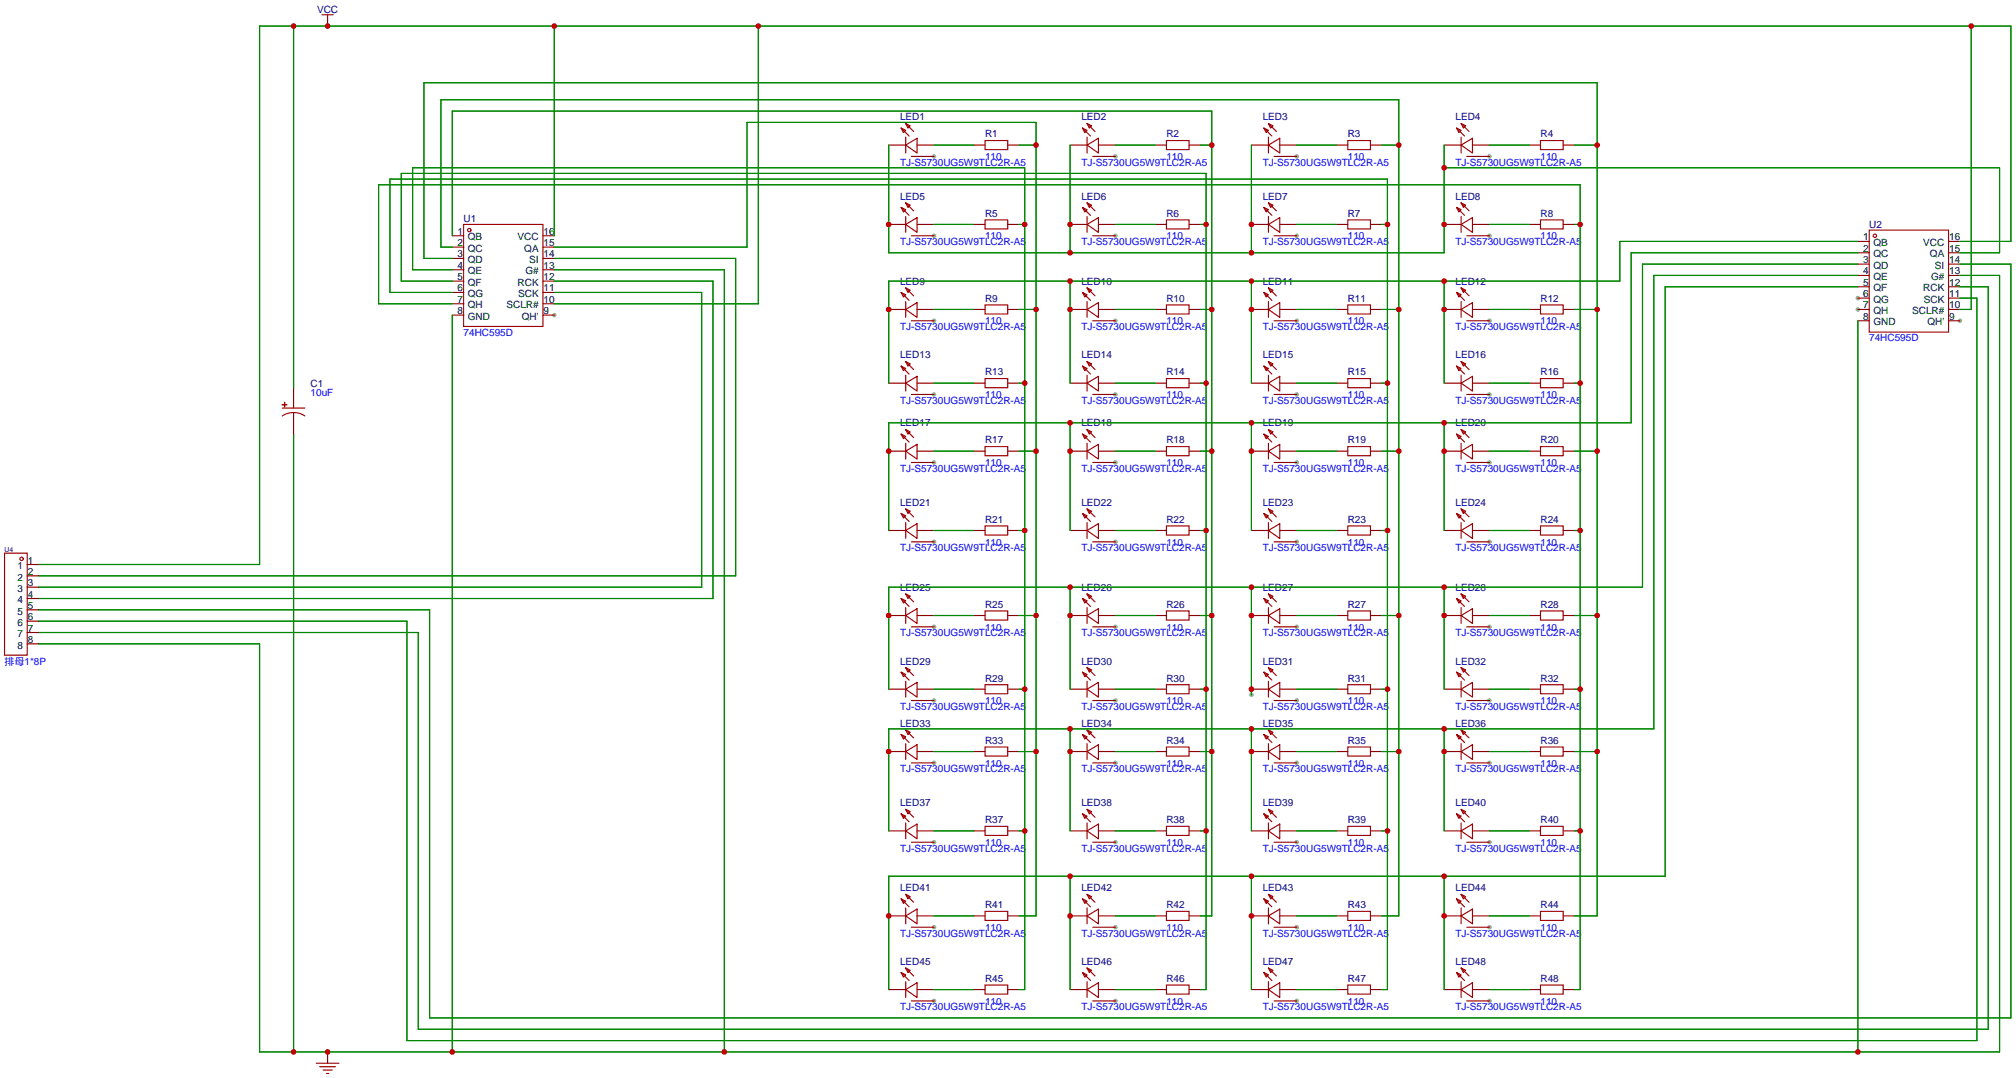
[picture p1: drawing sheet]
<svg xmlns="http://www.w3.org/2000/svg" width="452mm" height="242mm" viewBox="0 0 452 242" stroke-linecap="round" stroke-linejoin="round" font-family="sans-serif">
<g fill="#999">
<circle cx="209.3" cy="35.1" r=".51"/>
<circle cx="249.9" cy="35.1" r=".51"/>
<circle cx="290.6" cy="35.1" r=".51"/>
<circle cx="333.8" cy="35.1" r=".51"/>
<circle cx="209.3" cy="52.8" r=".51"/>
<circle cx="249.9" cy="52.8" r=".51"/>
<circle cx="290.6" cy="52.8" r=".51"/>
<circle cx="333.8" cy="52.8" r=".51"/>
<circle cx="209.3" cy="71.9" r=".51"/>
<circle cx="249.9" cy="71.9" r=".51"/>
<circle cx="290.6" cy="71.9" r=".51"/>
<circle cx="333.8" cy="71.9" r=".51"/>
<circle cx="209.3" cy="88.4" r=".51"/>
<circle cx="249.9" cy="88.4" r=".51"/>
<circle cx="290.6" cy="88.4" r=".51"/>
<circle cx="333.8" cy="88.4" r=".51"/>
<circle cx="209.3" cy="103.6" r=".51"/>
<circle cx="249.9" cy="103.6" r=".51"/>
<circle cx="290.6" cy="103.6" r=".51"/>
<circle cx="333.8" cy="103.6" r=".51"/>
<circle cx="209.3" cy="121.4" r=".51"/>
<circle cx="249.9" cy="121.4" r=".51"/>
<circle cx="290.6" cy="121.4" r=".51"/>
<circle cx="333.8" cy="121.4" r=".51"/>
<circle cx="209.3" cy="140.5" r=".51"/>
<circle cx="249.9" cy="140.5" r=".51"/>
<circle cx="290.6" cy="140.5" r=".51"/>
<circle cx="333.8" cy="140.5" r=".51"/>
<circle cx="209.3" cy="157" r=".51"/>
<circle cx="249.9" cy="157" r=".51"/>
<circle cx="290.6" cy="157" r=".51"/>
<circle cx="333.8" cy="157" r=".51"/>
<circle cx="209.3" cy="170.9" r=".51"/>
<circle cx="249.9" cy="170.9" r=".51"/>
<circle cx="290.6" cy="170.9" r=".51"/>
<circle cx="333.8" cy="170.9" r=".51"/>
<circle cx="209.3" cy="188.7" r=".51"/>
<circle cx="249.9" cy="188.7" r=".51"/>
<circle cx="290.6" cy="188.7" r=".51"/>
<circle cx="333.8" cy="188.7" r=".51"/>
<circle cx="209.3" cy="207.8" r=".51"/>
<circle cx="249.9" cy="207.8" r=".51"/>
<circle cx="290.6" cy="207.8" r=".51"/>
<circle cx="333.8" cy="207.8" r=".51"/>
<circle cx="209.3" cy="224.3" r=".51"/>
<circle cx="249.9" cy="224.3" r=".51"/>
<circle cx="290.6" cy="224.3" r=".51"/>
<circle cx="333.8" cy="224.3" r=".51"/>
<circle cx="124.2" cy="70.6" r=".51"/>
<circle cx="416.3" cy="66.8" r=".51"/>
<circle cx="416.3" cy="69.3" r=".51"/>
<circle cx="439.2" cy="71.9" r=".51"/>
<circle cx="280.4" cy="155.7" r=".51"/>
</g>
<g fill="none" stroke="#a10000" stroke-width=".25">
<path d="M72.1 3.3h2.6M73.4 3.3v1.3M201.9 28.7l1 .5-.5 .5zM201.9 28.7l1.8 1.8M202.9 32.5l2.6-1.5v3.3zM202.9 27.7l1.1 .5-.5 .5zM202.9 30.7v3.6M202.9 27.7l1.8 1.8M220.7 31.5h5.1v2h-5.1zM242.6 28.7l1 .5-.5 .5zM242.6 28.7l1.7 1.8M243.6 32.5l2.5-1.5v3.3z"/>
<path d="M243.6 27.7l1 .5-.5 .5zM243.6 30.7v3.6M243.6 27.7l1.8 1.8M261.4 31.5h5v2h-5zM283.2 28.7l1 .5-.5 .5zM283.2 28.7l1.8 1.8M284.2 32.5l2.6-1.5v3.3zM284.2 27.7l1 .5-.5 .5zM284.2 30.7v3.6M284.2 27.7l1.8 1.8M302 31.5h5.1v2h-5.1zM326.4 28.7l1 .5-.5 .5z"/>
<path d="M326.4 28.7l1.8 1.8M327.4 32.5l2.5-1.5v3.3zM327.4 27.7l1 .5-.5 .5zM327.4 30.7v3.6M327.4 27.7l1.8 1.8M345.2 31.5h5.1v2h-5.1zM103.9 50.3h17.8v22.9h-17.8zM201.9 46.5l1 .5-.5 .5zM201.9 46.5l1.8 1.8M202.9 50.3l2.6-1.5v3.3zM202.9 45.5l1.1 .5-.5 .5zM202.9 48.5v3.6"/>
<path d="M202.9 45.5l1.8 1.7M220.7 49.3h5.1v2h-5.1zM242.6 46.5l1 .5-.5 .5zM242.6 46.5l1.7 1.8M243.6 50.3l2.5-1.5v3.3zM243.6 45.5l1 .5-.5 .5zM243.6 48.5v3.6M243.6 45.5l1.8 1.7M261.4 49.3h5v2h-5zM283.2 46.5l1 .5-.5 .5zM283.2 46.5l1.8 1.8M284.2 50.3l2.6-1.5v3.3z"/>
<path d="M284.2 45.5l1 .5-.5 .5zM284.2 48.5v3.6M284.2 45.5l1.8 1.7M302 49.3h5.1v2h-5.1zM326.4 46.5l1 .5-.5 .5zM326.4 46.5l1.8 1.8M327.4 50.3l2.5-1.5v3.3zM327.4 45.5l1 .5-.5 .5zM327.4 48.5v3.6M327.4 45.5l1.8 1.7M345.2 49.3h5.1v2h-5.1zM418.8 51.6h17.8v22.8h-17.8z"/>
<path d="M201.9 65.5l1 .5-.5 .5zM201.9 65.5l1.8 1.8M202.9 69.3l2.6-1.5v3.3zM202.9 64.5l1.1 .5-.5 .5zM202.9 67.6v3.5M202.9 64.5l1.8 1.8M220.7 68.3h5.1v2.1h-5.1zM242.6 65.5l1 .5-.5 .5zM242.6 65.5l1.7 1.8M243.6 69.3l2.5-1.5v3.3zM243.6 64.5l1 .5-.5 .5zM243.6 67.6v3.5"/>
<path d="M243.6 64.5l1.8 1.8M261.4 68.3h5v2.1h-5zM283.2 65.5l1 .5-.5 .5zM283.2 65.5l1.8 1.8M284.2 69.3l2.6-1.5v3.3zM284.2 64.5l1 .5-.5 .5zM284.2 67.6v3.5M284.2 64.5l1.8 1.8M302 68.3h5.1v2.1h-5.1zM326.4 65.5l1 .5-.5 .5zM326.4 65.5l1.8 1.8M327.4 69.3l2.5-1.5v3.3z"/>
<path d="M327.4 64.5l1 .5-.5 .5zM327.4 67.6v3.5M327.4 64.5l1.8 1.8M345.2 68.3h5.1v2.1h-5.1zM63.2 90.7h1.1zM63.2 93.2a4.6 4.6 0 0 1 5.1 0M63.2 91.4h5.1M63.8 90.2v1zM201.9 82l1 .5-.5 .6zM201.9 97.3l1 .5-.5 .5zM201.9 82l1.8 1.8M201.9 97.3l1.8 1.8"/>
<path d="M202.9 85.9l2.6-1.6v3.3zM202.9 81l1.1 .5-.5 .5zM202.9 96.3l1.1 .5-.5 .5zM202.9 84.1v3.5M202.9 99.3v3.6M202.9 81l1.8 1.8M202.9 96.3l1.8 1.7M220.7 84.8h5.1v2.1h-5.1zM242.6 82l1 .5-.5 .6zM242.6 97.3l1 .5-.5 .5zM242.6 82l1.7 1.8M242.6 97.3l1.7 1.8"/>
<path d="M243.6 85.9l2.5-1.6v3.3zM243.6 81l1 .5-.5 .5zM243.6 96.3l1 .5-.5 .5zM243.6 84.1v3.5M243.6 99.3v3.6M243.6 81l1.8 1.8M243.6 96.3l1.8 1.7M261.4 84.8h5v2.1h-5zM283.2 82l1 .5-.5 .6zM283.2 97.3l1 .5-.5 .5zM283.2 82l1.8 1.8M283.2 97.3l1.8 1.8"/>
<path d="M284.2 85.9l2.6-1.6v3.3zM284.2 81l1 .5-.5 .5zM284.2 96.3l1 .5-.5 .5zM284.2 84.1v3.5M284.2 99.3v3.6M284.2 81l1.8 1.8M284.2 96.3l1.8 1.7M302 84.8h5.1v2.1h-5.1zM326.4 82l1 .5-.5 .6zM326.4 97.3l1 .5-.5 .5zM326.4 82l1.8 1.8M326.4 97.3l1.8 1.8"/>
<path d="M327.4 85.9l2.5-1.6v3.3zM327.4 81l1 .5-.5 .5zM327.4 96.3l1 .5-.5 .5zM327.4 84.1v3.5M327.4 99.3v3.6M327.4 81l1.8 1.8M327.4 96.3l1.8 1.7M345.2 84.8h5.1v2.1h-5.1zM201.9 115.1l1 .5-.5 .5zM201.9 115.1l1.8 1.7M202.9 101.1l2.6-1.5v3.3zM202.9 118.9l2.6-1.6v3.3z"/>
<path d="M202.9 114l1.1 .6-.5 .5zM202.9 117.1v3.5M202.9 114l1.8 1.8M220.7 100.1h5.1v2h-5.1zM220.7 117.9h5.1v2h-5.1zM242.6 115.1l1 .5-.5 .5zM242.6 115.1l1.7 1.7M243.6 101.1l2.5-1.5v3.3zM243.6 118.9l2.5-1.6v3.3zM243.6 114l1 .6-.5 .5zM243.6 117.1v3.5M243.6 114l1.8 1.8"/>
<path d="M261.4 100.1h5v2h-5zM261.4 117.9h5v2h-5zM283.2 115.1l1 .5-.5 .5zM283.2 115.1l1.8 1.7M284.2 101.1l2.6-1.5v3.3zM284.2 118.9l2.6-1.6v3.3zM284.2 114l1 .6-.5 .5zM284.2 117.1v3.5M284.2 114l1.8 1.8M302 100.1h5.1v2h-5.1zM302 117.9h5.1v2h-5.1zM326.4 115.1l1 .5-.5 .5z"/>
<path d="M326.4 115.1l1.8 1.7M327.4 101.1l2.5-1.5v3.3zM327.4 118.9l2.5-1.6v3.3zM327.4 114l1 .6-.5 .5zM327.4 117.1v3.5M327.4 114l1.8 1.8M345.2 100.1h5.1v2h-5.1zM345.2 117.9h5.1v2h-5.1zM1 124h5.1v22.8h-5.1zM201.9 134.1l1 .5-.5 .5zM201.9 134.1l1.8 1.8M202.9 137.9l2.6-1.5v3.3z"/>
<path d="M202.9 133.1l1.1 .5-.5 .5zM202.9 136.1v3.6M202.9 133.1l1.8 1.8M220.7 136.9h5.1v2h-5.1zM242.6 134.1l1 .5-.5 .5zM242.6 134.1l1.7 1.8M243.6 137.9l2.5-1.5v3.3zM243.6 133.1l1 .5-.5 .5zM243.6 136.1v3.6M243.6 133.1l1.8 1.8M261.4 136.9h5v2h-5zM283.2 134.1l1 .5-.5 .5z"/>
<path d="M283.2 134.1l1.8 1.8M284.2 137.9l2.6-1.5v3.3zM284.2 133.1l1 .5-.5 .5zM284.2 136.1v3.6M284.2 133.1l1.8 1.8M302 136.9h5.1v2h-5.1zM326.4 134.1l1 .5-.5 .5zM326.4 134.1l1.8 1.8M327.4 137.9l2.5-1.5v3.3zM327.4 133.1l1 .5-.5 .5zM327.4 136.1v3.6M327.4 133.1l1.8 1.8"/>
<path d="M345.2 136.9h5.1v2h-5.1zM201.9 150.6l1 .5-.5 .5zM201.9 150.6l1.8 1.8M202.9 154.4l2.6-1.5v3.3zM202.9 149.6l1.1 .5-.5 .5zM202.9 152.7v3.5M202.9 149.6l1.8 1.8M220.7 153.4h5.1v2h-5.1zM242.6 150.6l1 .5-.5 .5zM242.6 150.6l1.7 1.8M243.6 154.4l2.5-1.5v3.3zM243.6 149.6l1 .5-.5 .5z"/>
<path d="M243.6 152.7v3.5M243.6 149.6l1.8 1.8M261.4 153.4h5v2h-5zM283.2 150.6l1 .5-.5 .5zM283.2 150.6l1.8 1.8M284.2 154.4l2.6-1.5v3.3zM284.2 149.6l1 .5-.5 .5zM284.2 152.7v3.5M284.2 149.6l1.8 1.8M302 153.4h5.1v2h-5.1zM326.4 150.6l1 .5-.5 .5zM326.4 150.6l1.8 1.8"/>
<path d="M327.4 154.4l2.5-1.5v3.3zM327.4 149.6l1 .5-.5 .5zM327.4 152.7v3.5M327.4 149.6l1.8 1.8M345.2 153.4h5.1v2h-5.1zM201.9 164.6l1 .5-.5 .5zM201.9 164.6l1.8 1.8M202.9 168.4l2.6-1.5v3.3zM202.9 163.6l1.1 .5-.5 .5zM202.9 166.6v3.6M202.9 163.6l1.8 1.8M220.7 167.4h5.1v2h-5.1z"/>
<path d="M242.6 164.6l1 .5-.5 .5zM242.6 164.6l1.7 1.8M243.6 168.4l2.5-1.5v3.3zM243.6 163.6l1 .5-.5 .5zM243.6 166.6v3.6M243.6 163.6l1.8 1.8M261.4 167.4h5v2h-5zM283.2 164.6l1 .5-.5 .5zM283.2 164.6l1.8 1.8M284.2 168.4l2.6-1.5v3.3zM284.2 163.6l1 .5-.5 .5zM284.2 166.6v3.6"/>
<path d="M284.2 163.6l1.8 1.8M302 167.4h5.1v2h-5.1zM326.4 164.6l1 .5-.5 .5zM326.4 164.6l1.8 1.8M327.4 168.4l2.5-1.5v3.3zM327.4 163.6l1 .5-.5 .5zM327.4 166.6v3.6M327.4 163.6l1.8 1.8M345.2 167.4h5.1v2h-5.1zM201.9 182.4l1 .5-.5 .5zM201.9 182.4l1.8 1.7M202.9 186.2l2.6-1.5v3.3z"/>
<path d="M202.9 181.4l1.1 .5-.5 .5zM202.9 184.4v3.6M202.9 181.4l1.8 1.7M220.7 185.2h5.1v2h-5.1zM242.6 182.4l1 .5-.5 .5zM242.6 182.4l1.7 1.7M243.6 186.2l2.5-1.5v3.3zM243.6 181.4l1 .5-.5 .5zM243.6 184.4v3.6M243.6 181.4l1.8 1.7M261.4 185.2h5v2h-5zM283.2 182.4l1 .5-.5 .5z"/>
<path d="M283.2 182.4l1.8 1.7M284.2 186.2l2.6-1.5v3.3zM284.2 181.4l1 .5-.5 .5zM284.2 184.4v3.6M284.2 181.4l1.8 1.7M302 185.2h5.1v2h-5.1zM326.4 182.4l1 .5-.5 .5zM326.4 182.4l1.8 1.7M327.4 186.2l2.5-1.5v3.3zM327.4 181.4l1 .5-.5 .5zM327.4 184.4v3.6M327.4 181.4l1.8 1.7"/>
<path d="M345.2 185.2h5.1v2h-5.1zM201.9 201.4l1 .5-.5 .5zM201.9 217.9l1 .5-.5 .5zM201.9 201.4l1.8 1.8M201.9 217.9l1.8 1.8M202.9 205.2l2.6-1.5v3.3zM202.9 200.4l1.1 .5-.5 .5zM202.9 216.9l1.1 .5-.5 .5zM202.9 203.5v3.5M202.9 220v3.5M202.9 200.4l1.8 1.8M202.9 216.9l1.8 1.8"/>
<path d="M220.7 204.2h5.1v2h-5.1zM242.6 201.4l1 .5-.5 .5zM242.6 217.9l1 .5-.5 .5zM242.6 201.4l1.7 1.8M242.6 217.9l1.7 1.8M243.6 205.2l2.5-1.5v3.3zM243.6 200.4l1 .5-.5 .5zM243.6 216.9l1 .5-.5 .5zM243.6 203.5v3.5M243.6 220v3.5M243.6 200.4l1.8 1.8M243.6 216.9l1.8 1.8"/>
<path d="M261.4 204.2h5v2h-5zM283.2 201.4l1 .5-.5 .5zM283.2 217.9l1 .5-.5 .5zM283.2 201.4l1.8 1.8M283.2 217.9l1.8 1.8M284.2 205.2l2.6-1.5v3.3zM284.2 200.4l1 .5-.5 .5zM284.2 216.9l1 .5-.5 .5zM284.2 203.5v3.5M284.2 220v3.5M284.2 200.4l1.8 1.8M284.2 216.9l1.8 1.8"/>
<path d="M302 204.2h5.1v2h-5.1zM326.4 201.4l1 .5-.5 .5zM326.4 217.9l1 .5-.5 .5zM326.4 201.4l1.8 1.8M326.4 217.9l1.8 1.8M327.4 205.2l2.5-1.5v3.3zM327.4 200.4l1 .5-.5 .5zM327.4 216.9l1 .5-.5 .5zM327.4 203.5v3.5M327.4 220v3.5M327.4 200.4l1.8 1.8M327.4 216.9l1.8 1.8"/>
<path d="M345.2 204.2h5.1v2h-5.1zM70.9 238.3h5M71.6 239h3.6M72.4 239.8h2M202.9 221.7l2.6-1.5v3.3zM220.7 220.7h5.1v2.1h-5.1zM243.6 221.7l2.5-1.5v3.3zM261.4 220.7h5v2.1h-5zM284.2 221.7l2.6-1.5v3.3zM302 220.7h5.1v2.1h-5.1zM327.4 221.7l2.5-1.5v3.3zM345.2 220.7h5.1v2.1h-5.1z"/>
<path d="M73.2 240.5h.5"/>
<circle cx="105.2" cy="51.6" r=".38"/>
<circle cx="420.1" cy="52.8" r=".38"/>
<circle cx="4.8" cy="125.2" r=".38"/>
</g>
<g fill="none" stroke="#870000" stroke-width=".25">
<path d="M73.4 4.6v1.2M199.1 32.5h3.8M204.2 35.1h5.1M205.5 32.5h3.8M218.2 32.5h2.5M225.8 32.5h2.5M239.8 32.5h3.8M244.9 35.1h5M246.1 32.5h3.8M258.8 32.5h2.6M266.4 32.5h2.6M280.4 32.5h3.8"/>
<path d="M285.5 35.1h5.1M286.8 32.5h3.8M299.5 32.5h2.5M307.1 32.5h2.5M323.6 32.5h3.8M328.7 35.1h5.1M329.9 32.5h3.9M342.6 32.5h2.6M350.3 32.5h2.5M101.3 52.8h2.6M101.3 55.4h2.6M101.3 57.9h2.6"/>
<path d="M121.7 52.8h2.5M121.7 55.4h2.5M121.7 57.9h2.5M199.1 50.3h3.8M204.2 52.8h5.1M205.5 50.3h3.8M218.2 50.3h2.5M225.8 50.3h2.5M239.8 50.3h3.8M244.9 52.8h5M246.1 50.3h3.8M258.8 50.3h2.6"/>
<path d="M266.4 50.3h2.6M280.4 50.3h3.8M285.5 52.8h5.1M286.8 50.3h3.8M299.5 50.3h2.5M307.1 50.3h2.5M323.6 50.3h3.8M328.7 52.8h5.1M329.9 50.3h3.9M342.6 50.3h2.6M350.3 50.3h2.5M416.3 54.1h2.5"/>
<path d="M416.3 56.6h2.5M416.3 59.2h2.5M436.6 54.1h2.6M436.6 56.6h2.6M436.6 59.2h2.6M101.3 60.5h2.6M101.3 63h2.6M101.3 65.5h2.6M101.3 68.1h2.6M101.3 70.6h2.6M121.7 60.5h2.5M121.7 63h2.5"/>
<path d="M121.7 65.5h2.5M121.7 68.1h2.5M121.7 70.6h2.5M199.1 69.3h3.8M204.2 71.9h5.1M205.5 69.3h3.8M218.2 69.3h2.5M225.8 69.3h2.5M239.8 69.3h3.8M244.9 71.9h5M246.1 69.3h3.8M258.8 69.3h2.6"/>
<path d="M266.4 69.3h2.6M280.4 69.3h3.8M285.5 71.9h5.1M286.8 69.3h3.8M299.5 69.3h2.5M307.1 69.3h2.5M323.6 69.3h3.8M328.7 71.9h5.1M329.9 69.3h3.9M342.6 69.3h2.6M350.3 69.3h2.5M416.3 71.9h2.5"/>
<path d="M416.3 69.3h2.5M416.3 61.7h2.5M416.3 64.3h2.5M416.3 66.8h2.5M436.6 71.9h2.6M436.6 69.3h2.6M436.6 61.7h2.6M436.6 64.3h2.6M436.6 66.8h2.6M65.8 87.1v4.3M65.8 92.5v4.8M199.1 85.9h3.8"/>
<path d="M204.2 88.4h5.1M205.5 85.9h3.8M218.2 85.9h2.5M225.8 85.9h2.5M239.8 85.9h3.8M244.9 88.4h5M246.1 85.9h3.8M258.8 85.9h2.6M266.4 85.9h2.6M280.4 85.9h3.8M285.5 88.4h5.1M286.8 85.9h3.8"/>
<path d="M299.5 85.9h2.5M307.1 85.9h2.5M323.6 85.9h3.8M328.7 88.4h5.1M329.9 85.9h3.9M342.6 85.9h2.6M350.3 85.9h2.5M199.1 101.1h3.8M199.1 118.9h3.8M204.2 103.6h5.1M205.5 101.1h3.8M205.5 118.9h3.8"/>
<path d="M218.2 101.1h2.5M218.2 118.9h2.5M225.8 101.1h2.5M225.8 118.9h2.5M239.8 101.1h3.8M239.8 118.9h3.8M244.9 103.6h5M246.1 101.1h3.8M246.1 118.9h3.8M258.8 101.1h2.6M258.8 118.9h2.6M266.4 101.1h2.6"/>
<path d="M266.4 118.9h2.6M280.4 101.1h3.8M280.4 118.9h3.8M285.5 103.6h5.1M286.8 101.1h3.8M286.8 118.9h3.8M299.5 101.1h2.5M299.5 118.9h2.5M307.1 101.1h2.5M307.1 118.9h2.5M323.6 101.1h3.8M323.6 118.9h3.8"/>
<path d="M328.7 103.6h5.1M329.9 101.1h3.9M329.9 118.9h3.9M342.6 101.1h2.6M342.6 118.9h2.6M350.3 101.1h2.5M350.3 118.9h2.5M6.1 126.5h2.5M6.1 129h2.5M6.1 131.6h2.5M6.1 134.1h2.5M6.1 136.7h2.5"/>
<path d="M6.1 139.2h2.5M199.1 137.9h3.8M204.2 121.4h5.1M205.5 137.9h3.8M218.2 137.9h2.5M225.8 137.9h2.5M239.8 137.9h3.8M244.9 121.4h5M246.1 137.9h3.8M258.8 137.9h2.6M266.4 137.9h2.6M280.4 137.9h3.8"/>
<path d="M285.5 121.4h5.1M286.8 137.9h3.8M299.5 137.9h2.5M307.1 137.9h2.5M323.6 137.9h3.8M328.7 121.4h5.1M329.9 137.9h3.9M342.6 137.9h2.6M350.3 137.9h2.5M6.1 141.7h2.5M6.1 144.3h2.5M199.1 154.4h3.8"/>
<path d="M204.2 140.5h5.1M204.2 157h5.1M205.5 154.4h3.8M218.2 154.4h2.5M225.8 154.4h2.5M239.8 154.4h3.8M244.9 140.5h5M244.9 157h5M246.1 154.4h3.8M258.8 154.4h2.6M266.4 154.4h2.6M280.4 154.4h3.8"/>
<path d="M285.5 140.5h5.1M285.5 157h5.1M286.8 154.4h3.8M299.5 154.4h2.5M307.1 154.4h2.5M323.6 154.4h3.8M328.7 140.5h5.1M328.7 157h5.1M329.9 154.4h3.9M342.6 154.4h2.6M350.3 154.4h2.5M199.1 168.4h3.8"/>
<path d="M204.2 170.9h5.1M205.5 168.4h3.8M218.2 168.4h2.5M225.8 168.4h2.5M239.8 168.4h3.8M244.9 170.9h5M246.1 168.4h3.8M258.8 168.4h2.6M266.4 168.4h2.6M280.4 168.4h3.8M285.5 170.9h5.1M286.8 168.4h3.8"/>
<path d="M299.5 168.4h2.5M307.1 168.4h2.5M323.6 168.4h3.8M328.7 170.9h5.1M329.9 168.4h3.9M342.6 168.4h2.6M350.3 168.4h2.5M199.1 186.2h3.8M204.2 188.7h5.1M205.5 186.2h3.8M218.2 186.2h2.5M225.8 186.2h2.5"/>
<path d="M239.8 186.2h3.8M244.9 188.7h5M246.1 186.2h3.8M258.8 186.2h2.6M266.4 186.2h2.6M280.4 186.2h3.8M285.5 188.7h5.1M286.8 186.2h3.8M299.5 186.2h2.5M307.1 186.2h2.5M323.6 186.2h3.8M328.7 188.7h5.1"/>
<path d="M329.9 186.2h3.9M342.6 186.2h2.6M350.3 186.2h2.5M199.1 205.2h3.8M204.2 207.8h5.1M205.5 205.2h3.8M218.2 205.2h2.5M225.8 205.2h2.5M239.8 205.2h3.8M244.9 207.8h5M246.1 205.2h3.8M258.8 205.2h2.6"/>
<path d="M266.4 205.2h2.6M280.4 205.2h3.8M285.5 207.8h5.1M286.8 205.2h3.8M299.5 205.2h2.5M307.1 205.2h2.5M323.6 205.2h3.8M328.7 207.8h5.1M329.9 205.2h3.9M342.6 205.2h2.6M350.3 205.2h2.5M73.4 235.7v2.6"/>
<path d="M199.1 221.7h3.8M204.2 224.3h5.1M205.5 221.7h3.8M218.2 221.7h2.5M225.8 221.7h2.5M239.8 221.7h3.8M244.9 224.3h5M246.1 221.7h3.8M258.8 221.7h2.6M266.4 221.7h2.6M280.4 221.7h3.8M285.5 224.3h5.1"/>
<path d="M286.8 221.7h3.8M299.5 221.7h2.5M307.1 221.7h2.5M323.6 221.7h3.8M328.7 224.3h5.1M329.9 221.7h3.9M342.6 221.7h2.6M350.3 221.7h2.5"/>
</g>
<g fill="none" stroke="#008700" stroke-width=".25">
<path d="M65.8 5.8v81.3M124.2 5.8v47M169.9 5.8v62.3h-45.7M441.7 5.8v63.5h-2.5M199.1 32.5v24.1h124.5v-24.1M209.3 32.5h8.9M228.3 32.5h3.9M239.8 32.5v24.1M249.9 32.5h8.9M269 32.5h2.5M280.4 32.5v24.1M290.6 32.5h8.9"/>
<path d="M309.6 32.5h3.8M323.6 37.6h124.5v19h-8.9M333.8 32.5h8.8M352.8 32.5h5.1M101.3 52.8v-27.9h170.2v180.3h-2.5M101.3 55.4h-2.5v-33h214.6v182.8h-3.8M101.3 57.9h-6.3v-39.4h262.9v186.7h-5.1M124.2 55.4h43.2v-28h64.8v177.8h-3.9M124.2 57.9h40.6v71.1h-156.2M209.3 50.3h8.9M228.3 50.3h1.3M249.9 50.3h8.9"/>
<path d="M269 50.3h1.3M290.6 50.3h8.9M309.6 50.3h1.3M333.8 50.3h8.8M352.8 50.3h1.3M416.3 54.1h-53.3v8.9h-163.9v22.9M416.3 56.6h-50.8v38.1h-166.4v24.2M416.3 59.2h-48.3v72.4h-168.9v22.8M439.2 54.1h11.4v-48.3h-392.4v120.7h-49.6M439.2 59.2h11.4v168.9h-354.3v-91.4h-87.7M101.3 60.5h-8.8v-22.9h137.1v184.1h-1.3M101.3 63h-11.4v-24.1h180.4v182.8h-1.3"/>
<path d="M101.3 65.5h-13.9v-25.4h223.5v181.6h-1.3M101.3 68.1h-16.5v-26.7h269.3v180.3h-1.3M101.3 70.6v165.1M124.2 63h35.6v71.1h-151.2M124.2 65.5h33v66.1h-148.6M124.2 60.5h38.1v175.2M209.3 69.3h8.9M228.3 69.3h3.9M239.8 63v22.9M249.9 69.3h8.9M269 69.3h2.5M280.4 63v22.9"/>
<path d="M290.6 69.3h8.9M309.6 69.3h3.8M323.6 63v22.9M333.8 69.3h8.8M352.8 69.3h5.1M416.3 61.7h-45.7v101.6h-171.5v22.9M416.3 64.3h-43.2v132h-174v25.4M416.3 71.9v163.8M439.2 61.7h8.9v174h-389.9v-91.4h-49.6M439.2 64.3h6.3v166.3h-351.8v-88.9h-85.1M439.2 66.8h3.8v166.4h-351.8v-94h-82.6M65.8 97.3v138.4"/>
<path d="M209.3 85.9h8.9M228.3 85.9h1.3M239.8 94.7v24.2M249.9 85.9h8.9M269 85.9h1.3M280.4 94.7v24.2M290.6 85.9h8.9M309.6 85.9h1.3M323.6 94.7v24.2M333.8 85.9h8.8M352.8 85.9h1.3M209.3 101.1h8.9"/>
<path d="M209.3 118.9h8.9M228.3 101.1h3.9M228.3 118.9h1.3M249.9 101.1h8.9M249.9 118.9h8.9M269 101.1h2.5M269 118.9h1.3M290.6 101.1h8.9M290.6 118.9h8.9M309.6 101.1h3.8M309.6 118.9h1.3M333.8 101.1h8.8"/>
<path d="M333.8 118.9h8.8M352.8 101.1h5.1M352.8 118.9h1.3M209.3 137.9h8.9M228.3 137.9h3.9M239.8 131.6v22.8M249.9 137.9h8.9M269 137.9h2.5M280.4 131.6v24.1M290.6 137.9h8.9M309.6 137.9h3.8M323.6 131.6v22.8"/>
<path d="M333.8 137.9h8.8M352.8 137.9h5.1M209.3 154.4h8.9M228.3 154.4h1.3M249.9 154.4h8.9M269 154.4h1.3M290.6 154.4h8.9M309.6 154.4h1.3M333.8 154.4h8.8M352.8 154.4h1.3M209.3 168.4h8.9M228.3 168.4h3.9"/>
<path d="M239.8 163.3v22.9M249.9 168.4h8.9M269 168.4h2.5M280.4 163.3v22.9M290.6 168.4h8.9M309.6 168.4h3.8M323.6 163.3v22.9M333.8 168.4h8.8M352.8 168.4h5.1M209.3 186.2h8.9M228.3 186.2h1.3M239.8 196.3v25.4"/>
<path d="M249.9 186.2h8.9M269 186.2h1.3M280.4 196.3v25.4M290.6 186.2h8.9M309.6 186.2h1.3M323.6 196.3v25.4M333.8 186.2h8.8M352.8 186.2h1.3M209.3 205.2h8.9M249.9 205.2h8.9M290.6 205.2h8.9M333.8 205.2h8.8"/>
<path d="M209.3 221.7h8.9M249.9 221.7h8.9M290.6 221.7h8.9M333.8 221.7h8.8"/>
</g>
<g fill="#c00">
<circle cx="124.2" cy="5.8" r=".63"/>
<circle cx="169.9" cy="5.8" r=".63"/>
<circle cx="441.7" cy="5.8" r=".63"/>
<circle cx="65.8" cy="5.8" r=".63"/>
<circle cx="73.4" cy="5.8" r=".63"/>
<circle cx="199.1" cy="50.3" r=".63"/>
<circle cx="239.8" cy="56.6" r=".63"/>
<circle cx="239.8" cy="50.3" r=".63"/>
<circle cx="280.4" cy="56.6" r=".63"/>
<circle cx="280.4" cy="50.3" r=".63"/>
<circle cx="323.6" cy="50.3" r=".63"/>
<circle cx="323.6" cy="37.6" r=".63"/>
<circle cx="280.4" cy="69.3" r=".63"/>
<circle cx="239.8" cy="69.3" r=".63"/>
<circle cx="239.8" cy="63" r=".63"/>
<circle cx="199.1" cy="69.3" r=".63"/>
<circle cx="280.4" cy="63" r=".63"/>
<circle cx="323.6" cy="63" r=".63"/>
<circle cx="323.6" cy="69.3" r=".63"/>
<circle cx="323.6" cy="101.1" r=".63"/>
<circle cx="280.4" cy="101.1" r=".63"/>
<circle cx="280.4" cy="94.7" r=".63"/>
<circle cx="239.8" cy="101.1" r=".63"/>
<circle cx="239.8" cy="94.7" r=".63"/>
<circle cx="199.1" cy="101.1" r=".63"/>
<circle cx="323.6" cy="94.7" r=".63"/>
<circle cx="323.6" cy="137.9" r=".63"/>
<circle cx="280.4" cy="154.4" r=".63"/>
<circle cx="280.4" cy="137.9" r=".63"/>
<circle cx="280.4" cy="131.6" r=".63"/>
<circle cx="239.8" cy="137.9" r=".63"/>
<circle cx="199.1" cy="137.9" r=".63"/>
<circle cx="239.8" cy="131.6" r=".63"/>
<circle cx="323.6" cy="131.6" r=".63"/>
<circle cx="323.6" cy="168.4" r=".63"/>
<circle cx="280.4" cy="168.4" r=".63"/>
<circle cx="280.4" cy="163.3" r=".63"/>
<circle cx="239.8" cy="168.4" r=".63"/>
<circle cx="239.8" cy="163.3" r=".63"/>
<circle cx="199.1" cy="168.4" r=".63"/>
<circle cx="323.6" cy="163.3" r=".63"/>
<circle cx="323.6" cy="205.2" r=".63"/>
<circle cx="280.4" cy="205.2" r=".63"/>
<circle cx="280.4" cy="196.3" r=".63"/>
<circle cx="239.8" cy="205.2" r=".63"/>
<circle cx="239.8" cy="196.3" r=".63"/>
<circle cx="199.1" cy="205.2" r=".63"/>
<circle cx="323.6" cy="196.3" r=".63"/>
<circle cx="232.2" cy="168.4" r=".63"/>
<circle cx="232.2" cy="137.9" r=".63"/>
<circle cx="232.2" cy="101.1" r=".63"/>
<circle cx="232.2" cy="69.3" r=".63"/>
<circle cx="232.2" cy="32.5" r=".63"/>
<circle cx="229.6" cy="186.2" r=".63"/>
<circle cx="229.6" cy="154.4" r=".63"/>
<circle cx="229.6" cy="118.9" r=".63"/>
<circle cx="229.6" cy="85.9" r=".63"/>
<circle cx="229.6" cy="50.3" r=".63"/>
<circle cx="271.5" cy="101.1" r=".63"/>
<circle cx="271.5" cy="137.9" r=".63"/>
<circle cx="271.5" cy="168.4" r=".63"/>
<circle cx="271.5" cy="69.3" r=".63"/>
<circle cx="271.5" cy="32.5" r=".63"/>
<circle cx="270.3" cy="85.9" r=".63"/>
<circle cx="270.3" cy="118.9" r=".63"/>
<circle cx="270.3" cy="154.4" r=".63"/>
<circle cx="270.3" cy="186.2" r=".63"/>
<circle cx="270.3" cy="50.3" r=".63"/>
<circle cx="313.4" cy="69.3" r=".63"/>
<circle cx="313.4" cy="101.1" r=".63"/>
<circle cx="313.4" cy="137.9" r=".63"/>
<circle cx="313.4" cy="168.4" r=".63"/>
<circle cx="313.4" cy="32.5" r=".63"/>
<circle cx="310.9" cy="118.9" r=".63"/>
<circle cx="310.9" cy="85.9" r=".63"/>
<circle cx="310.9" cy="154.4" r=".63"/>
<circle cx="310.9" cy="186.2" r=".63"/>
<circle cx="310.9" cy="50.3" r=".63"/>
<circle cx="357.9" cy="69.3" r=".63"/>
<circle cx="357.9" cy="101.1" r=".63"/>
<circle cx="357.9" cy="137.9" r=".63"/>
<circle cx="357.9" cy="168.4" r=".63"/>
<circle cx="357.9" cy="32.5" r=".63"/>
<circle cx="354.1" cy="85.9" r=".63"/>
<circle cx="354.1" cy="118.9" r=".63"/>
<circle cx="354.1" cy="154.4" r=".63"/>
<circle cx="354.1" cy="186.2" r=".63"/>
<circle cx="354.1" cy="50.3" r=".63"/>
<circle cx="101.3" cy="235.7" r=".63"/>
<circle cx="416.3" cy="235.7" r=".63"/>
<circle cx="162.3" cy="235.7" r=".63"/>
<circle cx="65.8" cy="235.7" r=".63"/>
<circle cx="73.4" cy="235.7" r=".63"/>
</g>
<g font-size="2.2" fill="#000080">
<text x="71" y="2.9">VCC</text>
<text x="201.7" y="27">LED1</text>
<text x="242.3" y="27">LED2</text>
<text x="283" y="27">LED3</text>
<text x="326.1" y="27">LED4</text>
<text x="220.7" y="30.8">R1</text>
<text x="261.4" y="30.8">R2</text>
<text x="302" y="30.8">R3</text>
<text x="345.2" y="30.8">R4</text>
<text x="201.7" y="44.8">LED5</text>
<text x="242.3" y="44.8">LED6</text>
<text x="283" y="44.8">LED7</text>
<text x="326.1" y="44.8">LED8</text>
<text x="103.9" y="49.8">U1</text>
<text x="220.7" y="48.6">R5</text>
<text x="261.4" y="48.6">R6</text>
<text x="302" y="48.6">R7</text>
<text x="345.2" y="48.6">R8</text>
<text x="418.8" y="51.1">U2</text>
<text x="201.7" y="63.8">LED9</text>
<text x="242.3" y="63.8">LED10</text>
<text x="283" y="63.8">LED11</text>
<text x="326.1" y="63.8">LED12</text>
<text x="220.7" y="67.6">R9</text>
<text x="261.4" y="67.6">R10</text>
<text x="302" y="67.6">R11</text>
<text x="345.2" y="67.6">R12</text>
<text x="201.7" y="80.3">LED13</text>
<text x="242.3" y="80.3">LED14</text>
<text x="283" y="80.3">LED15</text>
<text x="326.1" y="80.3">LED16</text>
<text x="69.6" y="86.7">C1</text>
<text x="220.7" y="84.1">R13</text>
<text x="261.4" y="84.1">R14</text>
<text x="302" y="84.1">R15</text>
<text x="345.2" y="84.1">R16</text>
<text x="201.7" y="95.6">LED17</text>
<text x="242.3" y="95.6">LED18</text>
<text x="283" y="95.6">LED19</text>
<text x="326.1" y="95.6">LED20</text>
<text x="220.7" y="99.4">R17</text>
<text x="261.4" y="99.4">R18</text>
<text x="302" y="99.4">R19</text>
<text x="345.2" y="99.4">R20</text>
<text x="201.7" y="113.3">LED21</text>
<text x="242.3" y="113.3">LED22</text>
<text x="283" y="113.3">LED23</text>
<text x="326.1" y="113.3">LED24</text>
<text x="220.7" y="117.2">R21</text>
<text x="261.4" y="117.2">R22</text>
<text x="302" y="117.2">R23</text>
<text x="345.2" y="117.2">R24</text>
<text x="201.7" y="132.4">LED25</text>
<text x="220.7" y="136.2">R25</text>
<text x="242.3" y="132.4">LED26</text>
<text x="261.4" y="136.2">R26</text>
<text x="283" y="132.4">LED27</text>
<text x="302" y="136.2">R27</text>
<text x="326.1" y="132.4">LED28</text>
<text x="345.2" y="136.2">R28</text>
<text x="201.7" y="148.9">LED29</text>
<text x="242.3" y="148.9">LED30</text>
<text x="283" y="148.9">LED31</text>
<text x="326.1" y="148.9">LED32</text>
<text x="220.7" y="152.7">R29</text>
<text x="261.4" y="152.7">R30</text>
<text x="302" y="152.7">R31</text>
<text x="345.2" y="152.7">R32</text>
<text x="201.7" y="162.9">LED33</text>
<text x="220.7" y="166.7">R33</text>
<text x="242.3" y="162.9">LED34</text>
<text x="261.4" y="166.7">R34</text>
<text x="283" y="162.9">LED35</text>
<text x="302" y="166.7">R35</text>
<text x="326.1" y="162.9">LED36</text>
<text x="345.2" y="166.7">R36</text>
<text x="201.7" y="180.7">LED37</text>
<text x="220.7" y="184.5">R37</text>
<text x="242.3" y="180.7">LED38</text>
<text x="261.4" y="184.5">R38</text>
<text x="283" y="180.7">LED39</text>
<text x="302" y="184.5">R39</text>
<text x="326.1" y="180.7">LED40</text>
<text x="345.2" y="184.5">R40</text>
<text x="201.7" y="199.7">LED41</text>
<text x="220.7" y="203.5">R41</text>
<text x="242.3" y="199.7">LED42</text>
<text x="261.4" y="203.5">R42</text>
<text x="283" y="199.7">LED43</text>
<text x="302" y="203.5">R43</text>
<text x="326.1" y="199.7">LED44</text>
<text x="345.2" y="203.5">R44</text>
<text x="201.7" y="216.2">LED45</text>
<text x="220.7" y="220">R45</text>
<text x="242.3" y="216.2">LED46</text>
<text x="261.4" y="220">R46</text>
<text x="283" y="216.2">LED47</text>
<text x="302" y="220">R47</text>
<text x="326.1" y="216.2">LED48</text>
<text x="345.2" y="220">R48</text>
</g>
<g font-size="2.2" fill="#00f">
<text x="220.7" y="35.9">110</text>
<text x="261.4" y="35.9">110</text>
<text x="302" y="35.9">110</text>
<text x="345.2" y="35.9">110</text>
<text x="201.7" y="37.1">TJ-S5730UG5W9TLC2R-A5</text>
<text x="242.3" y="37.1">TJ-S5730UG5W9TLC2R-A5</text>
<text x="283" y="37.1">TJ-S5730UG5W9TLC2R-A5</text>
<text x="326.1" y="37.1">TJ-S5730UG5W9TLC2R-A5</text>
<text x="220.7" y="53.7">110</text>
<text x="261.4" y="53.7">110</text>
<text x="302" y="53.7">110</text>
<text x="345.2" y="53.7">110</text>
<text x="201.7" y="54.9">TJ-S5730UG5W9TLC2R-A5</text>
<text x="242.3" y="54.9">TJ-S5730UG5W9TLC2R-A5</text>
<text x="283" y="54.9">TJ-S5730UG5W9TLC2R-A5</text>
<text x="326.1" y="54.9">TJ-S5730UG5W9TLC2R-A5</text>
<text x="103.9" y="75.2">74HC595D</text>
<text x="201.7" y="74">TJ-S5730UG5W9TLC2R-A5</text>
<text x="220.7" y="72.7">110</text>
<text x="242.3" y="74">TJ-S5730UG5W9TLC2R-A5</text>
<text x="261.4" y="72.7">110</text>
<text x="283" y="74">TJ-S5730UG5W9TLC2R-A5</text>
<text x="302" y="72.7">110</text>
<text x="326.1" y="74">TJ-S5730UG5W9TLC2R-A5</text>
<text x="345.2" y="72.7">110</text>
<text x="418.8" y="76.5">74HC595D</text>
<text x="69.6" y="88.7">10uF</text>
<text x="220.7" y="89.2">110</text>
<text x="261.4" y="89.2">110</text>
<text x="302" y="89.2">110</text>
<text x="345.2" y="89.2">110</text>
<text x="201.7" y="90.5">TJ-S5730UG5W9TLC2R-A5</text>
<text x="242.3" y="90.5">TJ-S5730UG5W9TLC2R-A5</text>
<text x="283" y="90.5">TJ-S5730UG5W9TLC2R-A5</text>
<text x="326.1" y="90.5">TJ-S5730UG5W9TLC2R-A5</text>
<text x="201.7" y="105.7">TJ-S5730UG5W9TLC2R-A5</text>
<text x="220.7" y="104.5">110</text>
<text x="242.3" y="105.7">TJ-S5730UG5W9TLC2R-A5</text>
<text x="261.4" y="104.5">110</text>
<text x="283" y="105.7">TJ-S5730UG5W9TLC2R-A5</text>
<text x="302" y="104.5">110</text>
<text x="326.1" y="105.7">TJ-S5730UG5W9TLC2R-A5</text>
<text x="345.2" y="104.5">110</text>
<text x="201.7" y="123.5">TJ-S5730UG5W9TLC2R-A5</text>
<text x="220.7" y="122.2">110</text>
<text x="242.3" y="123.5">TJ-S5730UG5W9TLC2R-A5</text>
<text x="261.4" y="122.2">110</text>
<text x="283" y="123.5">TJ-S5730UG5W9TLC2R-A5</text>
<text x="302" y="122.2">110</text>
<text x="326.1" y="123.5">TJ-S5730UG5W9TLC2R-A5</text>
<text x="345.2" y="122.2">110</text>
<text x="201.7" y="142.6">TJ-S5730UG5W9TLC2R-A5</text>
<text x="220.7" y="141.3">110</text>
<text x="242.3" y="142.6">TJ-S5730UG5W9TLC2R-A5</text>
<text x="261.4" y="141.3">110</text>
<text x="283" y="142.6">TJ-S5730UG5W9TLC2R-A5</text>
<text x="302" y="141.3">110</text>
<text x="326.1" y="142.6">TJ-S5730UG5W9TLC2R-A5</text>
<text x="345.2" y="141.3">110</text>
<text x="1" y="148.9">排母1*8P</text>
<text x="201.7" y="159.1">TJ-S5730UG5W9TLC2R-A5</text>
<text x="220.7" y="157.8">110</text>
<text x="242.3" y="159.1">TJ-S5730UG5W9TLC2R-A5</text>
<text x="261.4" y="157.8">110</text>
<text x="283" y="159.1">TJ-S5730UG5W9TLC2R-A5</text>
<text x="302" y="157.8">110</text>
<text x="326.1" y="159.1">TJ-S5730UG5W9TLC2R-A5</text>
<text x="345.2" y="157.8">110</text>
<text x="201.7" y="173">TJ-S5730UG5W9TLC2R-A5</text>
<text x="220.7" y="171.8">110</text>
<text x="242.3" y="173">TJ-S5730UG5W9TLC2R-A5</text>
<text x="261.4" y="171.8">110</text>
<text x="283" y="173">TJ-S5730UG5W9TLC2R-A5</text>
<text x="302" y="171.8">110</text>
<text x="326.1" y="173">TJ-S5730UG5W9TLC2R-A5</text>
<text x="345.2" y="171.8">110</text>
<text x="201.7" y="190.8">TJ-S5730UG5W9TLC2R-A5</text>
<text x="220.7" y="189.5">110</text>
<text x="242.3" y="190.8">TJ-S5730UG5W9TLC2R-A5</text>
<text x="261.4" y="189.5">110</text>
<text x="283" y="190.8">TJ-S5730UG5W9TLC2R-A5</text>
<text x="302" y="189.5">110</text>
<text x="326.1" y="190.8">TJ-S5730UG5W9TLC2R-A5</text>
<text x="345.2" y="189.5">110</text>
<text x="201.7" y="209.9">TJ-S5730UG5W9TLC2R-A5</text>
<text x="220.7" y="208.6">110</text>
<text x="242.3" y="209.9">TJ-S5730UG5W9TLC2R-A5</text>
<text x="261.4" y="208.6">110</text>
<text x="283" y="209.9">TJ-S5730UG5W9TLC2R-A5</text>
<text x="302" y="208.6">110</text>
<text x="326.1" y="209.9">TJ-S5730UG5W9TLC2R-A5</text>
<text x="345.2" y="208.6">110</text>
<text x="201.7" y="226.4">TJ-S5730UG5W9TLC2R-A5</text>
<text x="220.7" y="225.1">110</text>
<text x="242.3" y="226.4">TJ-S5730UG5W9TLC2R-A5</text>
<text x="261.4" y="225.1">110</text>
<text x="283" y="226.4">TJ-S5730UG5W9TLC2R-A5</text>
<text x="302" y="225.1">110</text>
<text x="326.1" y="226.4">TJ-S5730UG5W9TLC2R-A5</text>
<text x="345.2" y="225.1">110</text>
</g>
<g font-size="2.2">
<text x="102.5" y="52.6">1</text>
<text x="104.8" y="53.9">QB</text>
<text x="116" y="53.9">VCC</text>
<text x="121.8" y="52.6">16</text>
<text x="417.5" y="53.9">1</text>
<text x="436.8" y="53.9">16</text>
<text x="102.5" y="55.2">2</text>
<text x="102.5" y="57.7">3</text>
<text x="104.8" y="56.4">QC</text>
<text x="104.8" y="59">QD</text>
<text x="117.5" y="56.4">QA</text>
<text x="118.6" y="59">SI</text>
<text x="121.8" y="57.7">14</text>
<text x="121.8" y="55.2">15</text>
<text x="417.5" y="56.4">2</text>
<text x="417.5" y="59">3</text>
<text x="419.8" y="55.2">QB</text>
<text x="419.8" y="57.7">QC</text>
<text x="431" y="55.2">VCC</text>
<text x="432.4" y="57.7">QA</text>
<text x="436.8" y="59">14</text>
<text x="436.8" y="56.4">15</text>
<text x="102.5" y="60.2">4</text>
<text x="102.5" y="62.8">5</text>
<text x="102.5" y="65.3">6</text>
<text x="104.8" y="61.5">QE</text>
<text x="104.8" y="64">QF</text>
<text x="116" y="64">RCK</text>
<text x="117.7" y="61.5">G#</text>
<text x="121.8" y="65.3">11</text>
<text x="121.8" y="62.8">12</text>
<text x="121.8" y="60.2">13</text>
<text x="417.5" y="61.5">4</text>
<text x="417.5" y="64">5</text>
<text x="419.8" y="60.2">QD</text>
<text x="419.8" y="62.8">QE</text>
<text x="419.8" y="65.3">QF</text>
<text x="431" y="65.3">RCK</text>
<text x="432.7" y="62.8">G#</text>
<text x="433.6" y="60.2">SI</text>
<text x="436.8" y="64">12</text>
<text x="436.8" y="61.5">13</text>
<text x="102.5" y="67.9">7</text>
<text x="102.5" y="70.4">8</text>
<text x="104.8" y="66.6">QG</text>
<text x="104.8" y="69.1">QH</text>
<text x="104.8" y="71.7">GND</text>
<text x="113.5" y="69.1">SCLR#</text>
<text x="116.1" y="66.6">SCK</text>
<text x="116.9" y="71.7">QH'</text>
<text x="121.8" y="70.4">9</text>
<text x="121.8" y="67.9">10</text>
<text x="417.5" y="66.6">6</text>
<text x="417.5" y="69.1">7</text>
<text x="417.5" y="71.7">8</text>
<text x="419.8" y="67.9">QG</text>
<text x="419.8" y="70.4">QH</text>
<text x="428.5" y="70.4">SCLR#</text>
<text x="431.1" y="67.9">SCK</text>
<text x="436.8" y="71.7">9</text>
<text x="436.8" y="69.1">10</text>
<text x="436.8" y="66.6">11</text>
<text x="419.8" y="72.9">GND</text>
<text x="431.9" y="72.9">QH'</text>
<text x="3.9" y="127.5">1</text>
<text x="3.9" y="130.1">2</text>
<text x="6.2" y="126.3">1</text>
<text x="6.2" y="128.8">2</text>
<text x="6.2" y="131.4">3</text>
<text x="3.9" y="132.6">3</text>
<text x="3.9" y="135.2">4</text>
<text x="3.9" y="137.7">5</text>
<text x="6.2" y="133.9">4</text>
<text x="6.2" y="136.4">5</text>
<text x="3.9" y="140.2">6</text>
<text x="3.9" y="142.8">7</text>
<text x="6.2" y="139">6</text>
<text x="6.2" y="141.5">7</text>
<text x="3.9" y="145.3">8</text>
<text x="6.2" y="144.1">8</text>
</g>
<text font-size="1.5" fill="#000080" x="1" y="123.6">U4</text>
</svg>
